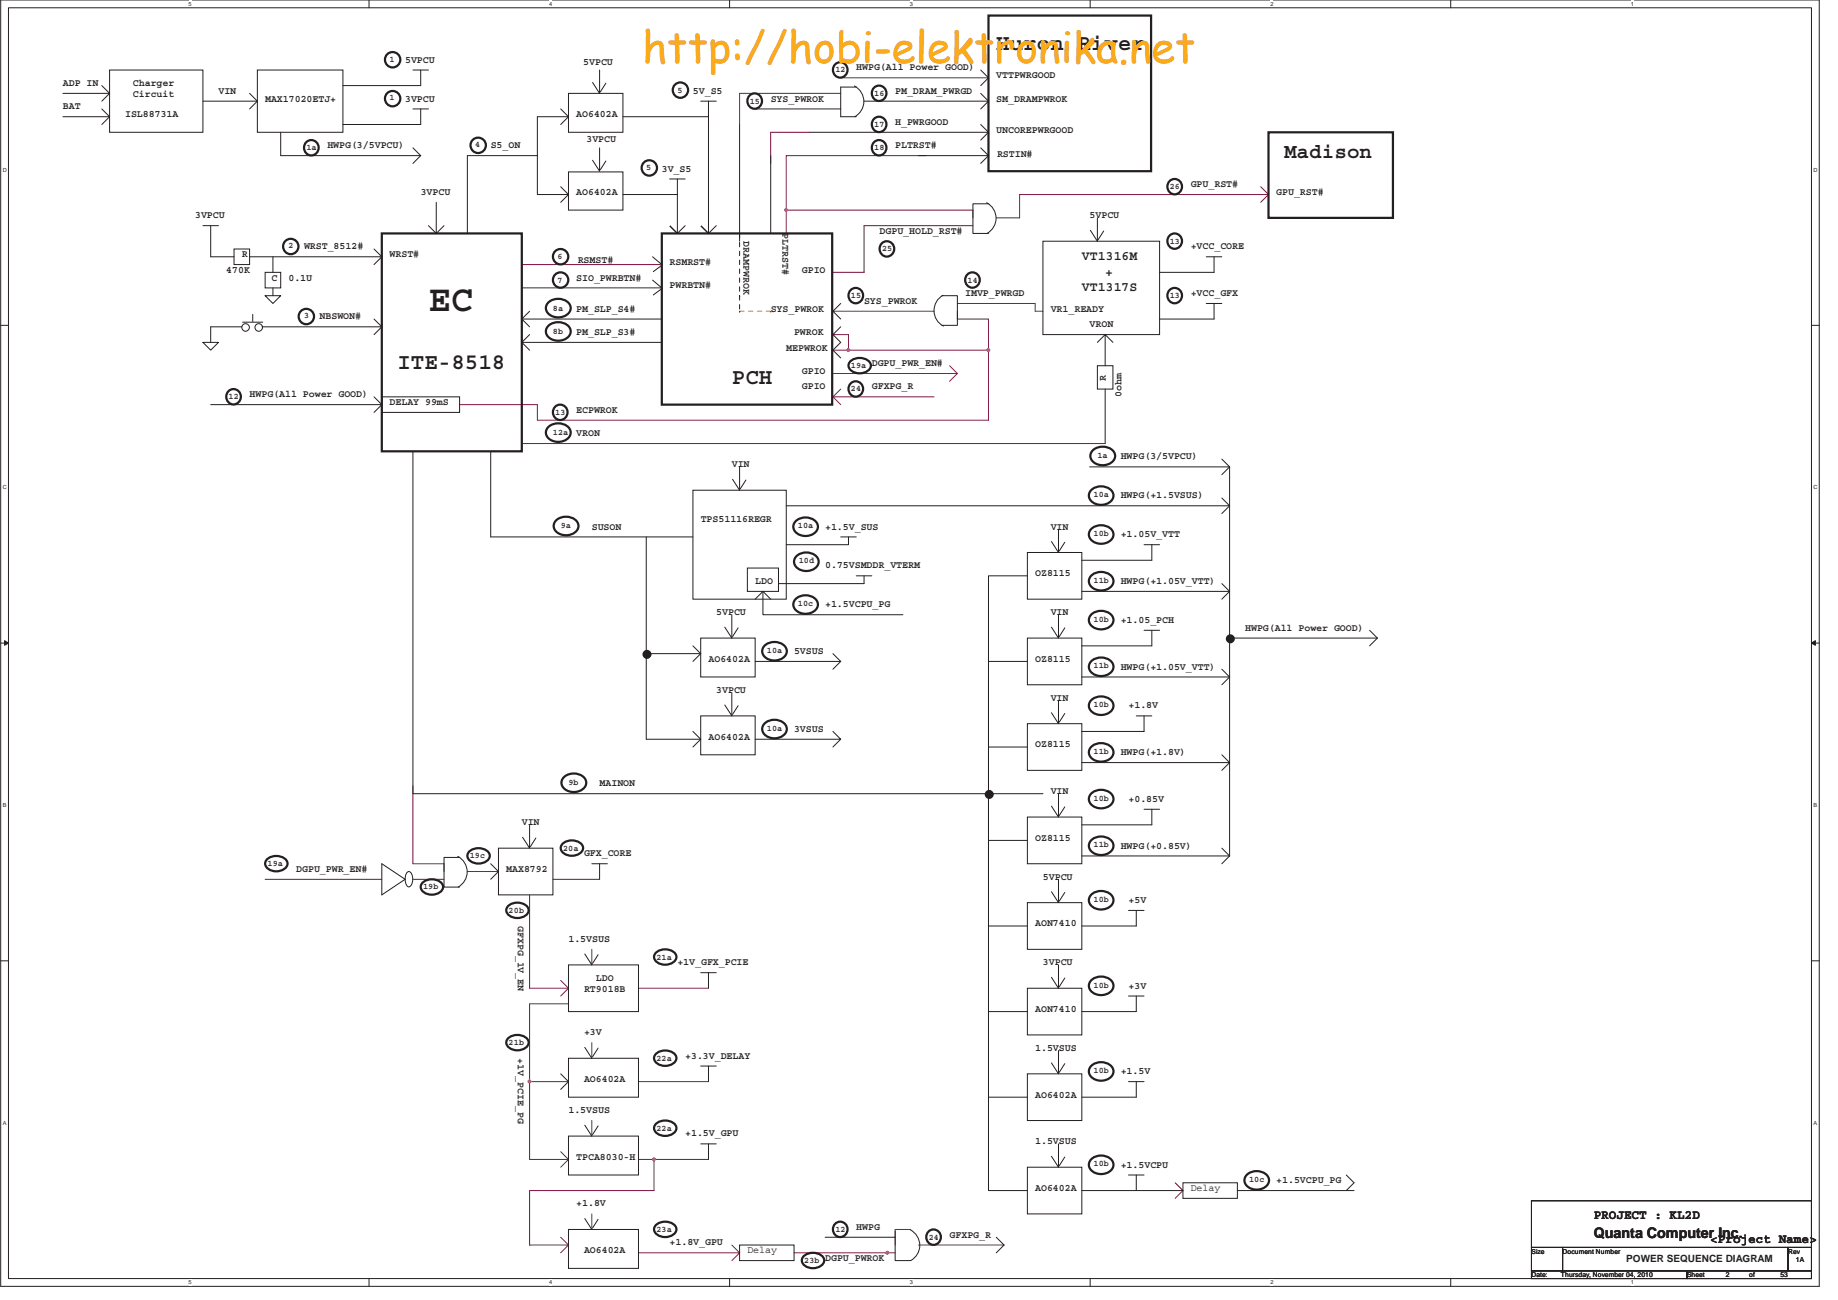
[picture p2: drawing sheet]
<svg xmlns="http://www.w3.org/2000/svg" width="420mm" height="297mm" viewBox="0 0 420 297" stroke-linecap="round" stroke-linejoin="round" font-family="sans-serif">
<path d="M.2 0h415.7v293.9h-415.7zM1.9 1.8h412.2v290.3h-412.2z" fill="none" stroke="#231f20" stroke-width=".23"/>
<g fill="#fff">
<path d="M43.1 .2h.7v1.4h-.7z"/>
<path d="M43.1 292.3h.7v1.4h-.7z"/>
</g>
<path d="M84.4 0v1.8M84.4 292.1v1.8" fill="none" stroke="#231f20" stroke-width=".23"/>
<g fill="#fff">
<path d="M125.5 .2h.7v1.4h-.7z"/>
<path d="M125.5 292.3h.7v1.4h-.7z"/>
</g>
<path d="M166.8 0v1.8M166.8 292.1v1.8" fill="none" stroke="#231f20" stroke-width=".23"/>
<g fill="#fff">
<path d="M208 .2h.6v1.4h-.6z"/>
<path d="M208 292.3h.6v1.4h-.6z"/>
</g>
<path d="M249.2 0v1.8M249.2 292.1v1.8" fill="none" stroke="#231f20" stroke-width=".23"/>
<g fill="#fff">
<path d="M290.4 .2h.7v1.4h-.7z"/>
<path d="M290.4 292.3h.7v1.4h-.7z"/>
</g>
<path d="M331.6 0v1.8M331.6 292.1v1.8" fill="none" stroke="#231f20" stroke-width=".23"/>
<g fill="#fff">
<path d="M372.8 .2h.7v1.4h-.7z"/>
<path d="M372.8 292.3h.7v1.4h-.7z"/>
<path d="M.6 38.1h.9v1.4h-.9z"/>
<path d="M414.6 38.1h.8v1.4h-.8z"/>
<path d="M.6 110.6h.9v1.4h-.9z"/>
<path d="M414.6 110.6h.8v1.4h-.8z"/>
</g>
<path d="M.2 74.3h1.7M414.1 74.3h1.8" fill="none" stroke="#231f20" stroke-width=".23"/>
<g fill="#fff">
<path d="M.6 183.2h.8v1.4h-.8z"/>
<path d="M414.6 183.2h.8v1.4h-.8z"/>
</g>
<path d="M.2 146.9h1.7M414.1 146.9h1.8" fill="none" stroke="#231f20" stroke-width=".23"/>
<path d="M1 146.4l.9 .5-.9 .5z" fill="#231f20"/>
<path d="M1 146.4l.9 .5-.9 .5z" fill="none" stroke="#231f20" stroke-width=".23"/>
<path d="M414.1 146.9l.9-.5v1z" fill="#231f20"/>
<path d="M414.1 146.9l.9-.5v1z" fill="none" stroke="#231f20" stroke-width=".23"/>
<g fill="#fff">
<path d="M.6 255.8h.8v1.4h-.8z"/>
<path d="M414.6 255.8h.8v1.4h-.8z"/>
</g>
<path d="M.2 219.5h1.7M414.1 219.5h1.8" fill="none" stroke="#231f20" stroke-width=".23"/>
<g fill="none" stroke="#7f1542" stroke-width=".23">
<path d="M192.2 17.8h33.8M169.1 21.3h23.1M176.2 30.2h8.9M119.3 65.8h32M119.3 60.5h32M190.4 76.5h3.6M226 80v16h-103.2v-3.5h-17.7M119.3 101.3h133.3M94.4 179.6v17.8h7.1v1.7M106.8 199.1h7.2M60.6 200.9h26.7M94.4 200.9h7.1"/>
<path d="M121.1 204.5v21.3h8.9M126.4 200.9h10.7M135.3 216.9v3.6M130 229.4h-8.9v17.7h8.9M135.3 238.3v3.5"/>
</g>
<circle cx="121" cy="247.1" r=".32" fill="#b8529f"/>
<circle cx="121" cy="247.1" r=".32" fill="none" stroke="#b8529f" stroke-width=".23"/>
<path d="M169.1 21.3v7.1M176.2 30.2v7.1M222.4 49.8v-1.8h-42.7v5.3M190.4 90.7h23.1M121.1 247.1v17.8h8.9M135.3 256v3.6M135.3 277.4v3.5M149.5 272h-28.4v12.5h8.9M146 286.3h23.1M204.6 280.9v3.6M210 284.5h19.5" fill="none" stroke="#7f1542" stroke-width=".23"/>
<circle cx="179.7" cy="48" r=".32" fill="#b8529f"/>
<circle cx="179.7" cy="48" r=".32" fill="none" stroke="#b8529f" stroke-width=".23"/>
<path d="M211.7 35.6h-32v12.4M222.4 51.6h-24.9v10.6h-7.1M227.7 49.8h5.4M194 80h32" fill="none" stroke="#7f1542" stroke-width=".23"/>
<circle cx="225.9" cy="80" r=".32" fill="#b8529f"/>
<circle cx="225.9" cy="80" r=".32" fill="none" stroke="#b8529f" stroke-width=".23"/>
<circle cx="193.9" cy="80" r=".32" fill="#b8529f"/>
<circle cx="193.9" cy="80" r=".32" fill="none" stroke="#b8529f" stroke-width=".23"/>
<path d="M190.4 71.1h23.1M194 76.5v3.5h-3.6M218.9 69.3h17.7v1.8h1.8M218.9 71.1v1.8h7.1v7.1M190.4 85.3h28.5M146 225.8h16M146 247.1h16M149.5 264.9h12.5" fill="none" stroke="#7f1542" stroke-width=".23"/>
<circle cx="149.5" cy="264.9" r=".32" fill="#b8529f"/>
<circle cx="149.5" cy="264.9" r=".32" fill="none" stroke="#b8529f" stroke-width=".23"/>
<path d="M290 44.4h-56.9v5.4M146 264.9h3.5v7.1M202.9 286.3h1.7" fill="none" stroke="#7f1542" stroke-width=".23"/>
<circle cx="202.8" cy="286.2" r=".32" fill="#b8529f"/>
<circle cx="202.8" cy="286.2" r=".32" fill="none" stroke="#b8529f" stroke-width=".23"/>
<path d="M288.2 42.7l1.8 1.7-1.8 1.8M192.2 88.9l-1.8 1.8 1.8 1.8M217.1 83.6l1.8 1.7-1.8 1.8M128.2 224l1.8 1.8-1.8 1.8M128.2 263.1l1.8 1.8-1.8 1.8M268.6 270.3l1.8 1.7-1.8 1.8M128.2 282.7l1.8 1.8-1.8 1.8M167.3 284.5l1.8 1.8-1.8 1.7M181.5 286.3h21.4M204.6 280.9h3.6" fill="none" stroke="#7f1542" stroke-width=".23"/>
<g fill="none" stroke="#231f20" stroke-width=".23">
<path d="M23.3 19.6l1.8 1.7M25.1 16h21.3v14.2h-21.3zM58.8 16h19.6v14.2h-19.6zM94.4 16h3.5M96.2 16v3.6h-17.8M137.1 16v5.3l-1.6-2.5M138.5 19l-1.3 2M195.3 19.6a4 4 0 0 1 .1 7.1M195.7 19.9h-3.5v6.8h3.5M224.2 16l1.8 1.8-1.8 1.8M14.4 26.7h10.7M14.4 21.3h10.7"/>
<path d="M23.3 24.9l1.8 1.8M25.1 26.7l-1.8 1.7M25.1 21.3l-1.8 1.8M46.4 23.1h12.4M57.1 21.3l1.7 1.8M58.8 23.1l-1.7 1.8M64.2 30.2v5.4h32M94.4 33.8l1.8 1.8M94.4 24.9h3.5M96.2 35.6l-1.8 1.7M96.2 24.9v3.5h-17.8M122.8 35.6h-16v17.7"/>
<path d="M128.2 24.9l1.8 1.8M130 26.7l-1.8 1.7M130 26.7h-7.2v17.7h7.2M130 39.3h12.4v8.7h-12.4zM130 21.3h12.4v8.9h-12.4zM137.1 33.8v5.3l-1.6-2.5M138.5 36.8l-1.3 2M142.4 26.7h19.6M160.2 23.1h3.5M162 23.1v30.2M169.1 28.4v26.7M172.6 24.9h19.6"/>
<path d="M176.2 35.6v17.7M185.1 30.2h40.9M197.5 23.1h28.5M210 35.6h16M224.2 33.8l1.8 1.8M224.2 28.4l1.8 1.8M224.2 21.3l1.8 1.8M226 35.6l-1.8 1.7M226 30.2l-1.8 1.8M226 23.1l-1.8 1.8M46.4 51.6h3.5M48.2 51.6v7.1h5.3"/>
<path d="M53.5 56.9h3.6v3.6h-3.6zM57.1 58.7h30.2M62.4 58.7v3.5M85.5 56.9l1.8 1.8M87.3 58.7l-1.8 1.8M99.7 46.2v7.1l-1.8-1.7M101.5 51.6l-1.8 1.7M128.2 42.7l1.8 1.7M130 44.4l-1.8 1.8M142.4 44.4h12.4M149.2 58.7l2.1 1.8M153.1 40.9h3.5"/>
<path d="M154.8 44.4v8.9l1.8-1.7M154.8 53.3l-1.7-1.7 1.7 1.7M154.8 40.9v3.5M162 53.3l-1.8-1.7 1.8 1.7M163.7 51.6l-1.7 1.7M225.5 46.3a4 4 0 0 1 .1 7M226 46.6h-3.6v6.7h3.6M238.4 55.1h26.7v21.4h-26.7zM250.9 49.8v5.3l-1.7-2.5M252.3 52.8l-1.3 2M275.7 58.7h3.6M277.5 58.7v3.5h-12.4"/>
<path d="M46.4 78.2h3.5l-1.7 1.8zM55.3 74.7h-7.1v3.5M55.4 73.6h4.7M57.8 71.8v1.6M59.9 74.7h27.4M60.6 62.2h3.6v3.6h-3.6zM60.6 67.6h3.6l-1.8 1.7zM62.4 65.8v1.8M85.5 72.9l1.8 1.8M87.3 74.7l-1.8 1.8M119.3 72.9l1.8 1.8M121.1 76.5l-1.8 1.7"/>
<path d="M121.1 71.1l-1.8 1.8h32M149.2 64l2.1 1.8M151.3 78.2h-32l1.8 1.8M151.3 60.6l-2 1.5M151.3 66l-2 1.4M192.2 69.3l-1.8 1.8 1.8 1.8M192.2 74.7l-1.8 1.8 1.8 1.7-1.8 1.8 1.8 1.8M215.3 67.6h3.6v6.7h-3.6M215.6 67.5a4 4 0 0 0 .1 7M252.6 76.5l-1.7 1.7M254.4 78.2l-1.8-1.7v7.1M275.7 69.3h3.6"/>
<path d="M277.5 69.3v3.6h-12.4M48.2 92.5h39.1M85.5 90.7l1.8 1.8M87.3 90.7h17.8v3.5h-17.8zM87.3 92.5l-1.8 1.7M250.9 83.6h3.5v5.3h-3.5zM252.6 88.9v12.4M94.4 103.1v78.3h144M112.2 103.1v19.6h46.2M158.4 112h21.3v24.9h-21.3zM169.1 106.7v5.3l-1.6-2.5M170.5 109.7l-1.3 2"/>
<path d="M179.7 115.6h101.4M249.1 106.7h32M279.3 104.9l1.8 1.8M279.3 113.8l1.8 1.8M281.1 106.7l-1.8 1.8M281.1 115.6l-1.8 1.7M281.1 106.7v88.9M147.7 122.7v46.2h12.5M170.8 129.8h7.2v5.3h-7.2zM174.4 135.1v5.4h32M174.4 135.1l-1.8 1.8M174.4 135.1l1.8 1.8"/>
<path d="M192.2 122.7h3.5M194 122.7v1.8h-14.3M195.7 131.6h3.6M197.5 131.6v1.7h-19.5M234.9 126.2h12.4v10.7h-12.4zM234.9 131.6h-8.9v140.4h8.9M242 120.9v5.3l-1.6-2.5M243.4 123.9l-1.3 2M247.3 135.1h33.8M261.5 124.5h3.6M263.3 124.5v3.5h-16M279.3 133.4l1.8 1.7"/>
<path d="M281.1 135.1l-1.8 1.8M147.7 149.4h12.5M158.4 147.6l1.8 1.8M160.2 145.8h12.4v8.9h-12.4zM160.2 149.4l-1.8 1.7M167.3 140.5v5.3l-1.6-2.5M167.3 158.2v5.4l-1.6-2.5M168.7 143.5l-1.2 2M172.6 151.1h19.6M190.4 149.4l1.8 1.7M192.2 151.1l-1.8 1.8M226 154.7v46.2"/>
<path d="M226 151.1h8.9M234.9 145.8h12.4v10.7h-12.4zM242 140.5v5.3l-1.6-2.5M243.4 143.5l-1.3 2M247.3 154.7h33.8M261.5 144h3.6M263.3 144v3.6h-16M279.3 152.9l1.8 1.8M281.1 154.7l-1.8 1.8M281.1 145.8h33.8M313.1 144l1.8 1.8M314.9 145.8l-1.8 1.8"/>
<path d="M158.4 167.1l1.8 1.8M160.2 163.6h12.4v8.9h-12.4zM160.2 168.9l-1.8 1.8M168.7 161.2l-1.2 2M190.4 167.1l1.8 1.8h-19.6M192.2 168.9l-1.8 1.8M226 170.7h8.9M234.9 165.4h12.4v10.6h-12.4zM242 160v5.4l-1.6-2.5M243.4 163l-1.3 2M247.3 174.2h33.8M259.7 163.6h3.6"/>
<path d="M261.5 163.6v3.5h-14.2M279.3 172.5l1.8 1.7M281.1 174.2l-1.8 1.8M87.3 197.4l5.3 3.5-5.3 3.6zM93.2 199.2l.3-.1a2.25 2.25 0 0 1 .2 3.5h-.2a2.12 2.12 0 0 1-.7-2.8zM104.6 195.7a4 4 0 0 1 .1 7M105.1 195.9h-3.6v6.8h3.6M112.2 197.4l1.8 1.7-1.8 1.8M114 193.8h12.4v10.7h-12.4zM121.1 188.5v5.3l-1.6-2.5M122.5 191.5l-1.3 2M135.3 197.4h3.5"/>
<path d="M137.1 197.4v3.5M226 192h8.9M234.9 186.7h12.4v10.7h-12.4zM242 181.4v5.3l-1.6-2.5M243.4 184.4l-1.3 2M247.3 195.6h33.8M261.5 184.9h3.6M263.3 184.9v3.6h-16M279.3 193.8l1.8 1.8M281.1 195.6l-1.8 1.8M133.7 218l1.6 2.5M136.7 218.1l-1.2 2"/>
<path d="M226 211.6h8.9M234.9 206.2h12.4v10.7h-12.4zM242 200.9v5.3l-1.6-2.4M243.4 203.9l-1.3 2M258 208h3.5M259.7 208v3.6h-12.4M130 220.5h16v10.6h-16zM133.7 239.3l1.6 2.5M136.7 239.5l-1.2 2M160.2 222.2h3.5M162 222.3v3.5M226 231.1h8.9"/>
<path d="M234.9 225.8h12.4v10.7h-12.4zM242 220.5v5.3l-1.6-2.5M243.4 223.5l-1.3 2M258 227.6h3.5M259.7 227.6v3.5h-12.4M128.2 245.4l1.8 1.7-1.8 1.8M130 241.8h16v8.9h-16zM130 259.6h16v8.9h-16zM133.7 257.1l1.6 2.5M136.7 257.3l-1.2 1.9M160.2 243.6h3.5M162 243.6v3.5"/>
<path d="M226 250.7h8.9M234.9 245.4h12.4v10.6h-12.4zM242 240v5.4l-1.6-2.5M243.4 243l-1.3 2M258 247.1h3.5M259.7 247.1v3.6h-12.4M133.7 278.4l1.6 2.5M136.7 278.6l-1.2 2M160.2 261.4h3.5M162 261.4v3.5M234.9 266.7h12.4v10.7h-12.4zM242 261.4v5.3l-1.6-2.5"/>
<path d="M243.4 264.4l-1.3 2M247.3 272h23.1M258 268.5h3.5M259.7 268.5v3.5M270.4 270.3h12.5v3.5h-12.5zM282.9 272h26.6M307.8 268.5l1.7 1.8-1.7 1.7M350.1 274.4h64v10.6h-64zM130 280.9h16v8.9h-16zM169.1 284.5h12.4v3.5h-12.4zM188.6 282.7h16M208.1 281a4 4 0 0 1 .1 7h-3.6v-6.7"/>
<path d="M227.7 282.7l1.8 1.8-1.8 1.8M350.1 285h7.1v5.4h-7.1zM350.1 290.4h35.5v1.7h-35.5zM357.2 285h51.6v5.4h-51.6zM385.6 290.4h28.5v1.7h-28.5zM408.8 285h5.3v5.4h-5.3z"/>
<circle cx="56.1" cy="74.8" r=".87"/>
<circle cx="59.2" cy="74.8" r=".87"/>
</g>
<g fill="none" stroke="#231f20" stroke-width=".51">
<path d="M226 3.6h37.1v35.5h-37.1zM290 30.2h28.4v19.6h-28.4zM87.3 53.3h32v49.8h-32zM151.3 53.3h38.9v39.2h-38.9zM125.4 69.1a3.3 3.3 0 0 1 5 .8 2.37 2.37 0 0 1-2.8 2.6 2.36 2.36 0 0 1-2.7-2.6zM125.4 74.4a3.3 3.3 0 0 1 5 .8 2.37 2.37 0 0 1-2.8 2.7 2.36 2.36 0 0 1-2.7-2.7zM125.4 97.5a3.3 3.3 0 0 1 5 .9 2.37 2.37 0 0 1-2.8 2.6 2.36 2.36 0 0 1-2.7-2.6zM194.3 82.6a3.1 3.1 0 0 1 4.7 .5 1.82 1.82 0 0 1-1.8 2.1 2.56 2.56 0 0 1-3.2-1.7zM127.2 118.9a3.3 3.3 0 0 1 5 .8 2.37 2.37 0 0 1-2.8 2.6 2.36 2.36 0 0 1-2.8-2.6zM182 119a3.2 3.2 0 0 1 4.9 .9 2.37 2.37 0 0 1-2.8 2.6 2.35 2.35 0 0 1-2.7-2.6zM249.5 111.9a3.2 3.2 0 0 1 5 .9 2.37 2.37 0 0 1-2.8 2.6 2.35 2.35 0 0 1-2.7-2.6zM249.9 102.9a3.3 3.3 0 0 1 4.9 .8 2.37 2.37 0 0 1-2.7 2.6 2.36 2.36 0 0 1-2.8-2.6z"/>
<path d="M182 136.8a3.2 3.2 0 0 1 4.9 .8 2.37 2.37 0 0 1-2.8 2.7 2.35 2.35 0 0 1-2.7-2.7zM182.1 127a3.2 3.2 0 0 1 5 .9 2.37 2.37 0 0 1-2.8 2.6 2.35 2.35 0 0 1-2.7-2.6zM249.5 131.5a3.2 3.2 0 0 1 5 .8 2.37 2.37 0 0 1-2.8 2.6 2.35 2.35 0 0 1-2.7-2.6zM249.5 120.8a3.2 3.2 0 0 1 5 .8 2.37 2.37 0 0 1-2.8 2.6 2.35 2.35 0 0 1-2.7-2.6zM174.8 147.5a3.2 3.2 0 0 1 5 .8 2.37 2.37 0 0 1-2.8 2.6 2.35 2.35 0 0 1-2.7-2.6zM249.5 159.9a3.2 3.2 0 0 1 5 .9 2.37 2.37 0 0 1-2.8 2.6 2.35 2.35 0 0 1-2.7-2.6zM249.5 151a3.2 3.2 0 0 1 5 .9 2.37 2.37 0 0 1-2.8 2.6 2.35 2.35 0 0 1-2.7-2.6zM249.5 140.4a3.2 3.2 0 0 1 5 .8 2.37 2.37 0 0 1-2.8 2.6 2.35 2.35 0 0 1-2.7-2.6zM129 177.5a3.3 3.3 0 0 1 4.9 .9 2.37 2.37 0 0 1-2.7 2.6 2.36 2.36 0 0 1-2.8-2.6zM174.8 165.3a3.2 3.2 0 0 1 5 .8 2.37 2.37 0 0 1-2.8 2.6 2.35 2.35 0 0 1-2.7-2.6zM249.5 170.6a3.2 3.2 0 0 1 5 .8 2.37 2.37 0 0 1-2.8 2.6 2.35 2.35 0 0 1-2.7-2.6zM61 196.4a3.1 3.1 0 0 1 4.6 .4 1.82 1.82 0 0 1-1.8 2.2 2.56 2.56 0 0 1-3.2-1.7z"/>
<path d="M107.2 194.7a3.1 3.1 0 0 1 4.7 .4 1.82 1.82 0 0 1-1.8 2.2 2.56 2.56 0 0 1-3.3-1.8zM128.5 192.9a3.1 3.1 0 0 1 4.7 .4 1.82 1.82 0 0 1-1.8 2.2 2.56 2.56 0 0 1-3.2-1.7zM249.5 191.9a3.2 3.2 0 0 1 5 .9 2.37 2.37 0 0 1-2.8 2.6 2.35 2.35 0 0 1-2.7-2.6zM249.5 181.3a3.2 3.2 0 0 1 5 .8 2.37 2.37 0 0 1-2.8 2.6 2.35 2.35 0 0 1-2.7-2.6zM96.5 201.8a3.1 3.1 0 0 1 4.7 .4 1.82 1.82 0 0 1-1.8 2.2 2.56 2.56 0 0 1-3.2-1.8zM116.1 207.1a3.1 3.1 0 0 1 4.7 .4 1.82 1.82 0 0 1-1.9 2.2 2.56 2.56 0 0 1-3.2-1.7zM149.9 217.8a3.1 3.1 0 0 1 4.6 .4 1.82 1.82 0 0 1-1.8 2.2 2.56 2.56 0 0 1-3.2-1.7zM249.5 204.4a3.2 3.2 0 0 1 5 .8 2.37 2.37 0 0 1-2.8 2.6 2.35 2.35 0 0 1-2.7-2.6zM116.1 237.3a3.1 3.1 0 0 1 4.7 .4 1.82 1.82 0 0 1-1.9 2.2 2.56 2.56 0 0 1-3.2-1.7zM249.5 223.9a3.2 3.2 0 0 1 5 .9 2.37 2.37 0 0 1-2.8 2.6 2.35 2.35 0 0 1-2.7-2.6zM149.9 256.9a3.1 3.1 0 0 1 4.6 .4 1.82 1.82 0 0 1-1.8 2.2 2.56 2.56 0 0 1-3.2-1.7zM149.9 240.9a3.1 3.1 0 0 1 4.6 .4 1.82 1.82 0 0 1-1.8 2.2 2.56 2.56 0 0 1-3.2-1.7z"/>
<path d="M249.5 243.5a3.2 3.2 0 0 1 5 .8 2.37 2.37 0 0 1-2.8 2.6 2.35 2.35 0 0 1-2.7-2.6zM149.9 280a3.1 3.1 0 0 1 4.6 .4 1.82 1.82 0 0 1-1.8 2.2 2.56 2.56 0 0 1-3.2-1.7zM249.5 264.8a3.2 3.2 0 0 1 5 .9 2.37 2.37 0 0 1-2.8 2.6 2.35 2.35 0 0 1-2.7-2.6zM285.1 268.4a3.2 3.2 0 0 1 4.9 .8 2.37 2.37 0 0 1-2.7 2.6 2.35 2.35 0 0 1-2.8-2.6zM183.6 287.1a3.1 3.1 0 0 1 4.7 .4 1.82 1.82 0 0 1-1.8 2.2 2.56 2.56 0 0 1-3.2-1.7z"/>
<circle cx="89.8" cy="13.6" r="1.76"/>
<circle cx="192" cy="16" r="1.72"/>
<circle cx="71.1" cy="33.8" r="1.72"/>
<circle cx="89.8" cy="22.5" r="1.76"/>
<circle cx="109.3" cy="33.2" r="1.76"/>
<circle cx="148.4" cy="38.4" r="1.76"/>
<circle cx="155.5" cy="20.6" r="1.76"/>
<circle cx="172.5" cy="23.1" r="1.72"/>
<circle cx="200.9" cy="21.3" r="1.72"/>
<circle cx="200.9" cy="28.4" r="1.72"/>
<circle cx="200.9" cy="33.8" r="1.72"/>
<circle cx="66.5" cy="56.3" r="1.76"/>
<circle cx="128.1" cy="58.6" r="1.76"/>
<circle cx="202.7" cy="56.9" r="1.72"/>
<circle cx="268.5" cy="55.1" r="1.72"/>
<circle cx="268.5" cy="42.6" r="1.72"/>
<circle cx="70" cy="72.3" r="1.76"/>
<circle cx="128.1" cy="64" r="1.76"/>
<circle cx="195.6" cy="67.5" r="1.72"/>
<circle cx="222.3" cy="64" r="1.72"/>
<circle cx="268.5" cy="67.5" r="1.72"/>
<circle cx="53.3" cy="90.7" r="1.72"/>
<circle cx="128" cy="94.2" r="1.72"/>
<circle cx="195.6" cy="88.9" r="1.72"/>
<circle cx="192" cy="280.9" r="1.72"/>
<circle cx="213.4" cy="282.7" r="1.72"/>
</g>
<path d="M169.1 53.3v14.3M169.1 67.6v3.5M169.1 71.1h.1M169.1 67.6h.1" fill="none" stroke="#231f20" stroke-width=".23" stroke-dasharray="1 1 1 1 1 1 1 1"/>
<path d="M169.1 71.1h7.1M176.2 71.1h.1" fill="none" stroke="#ec2426" stroke-width=".23" stroke-dasharray="1 1 1 1 1 1 1 1"/>
<g fill="none" stroke="#231f20" stroke-width="1.1">
<circle cx="147.9" cy="149.5" r=".51"/>
<circle cx="281.2" cy="146" r=".51"/>
<circle cx="226.1" cy="181.5" r=".51"/>
</g>
<circle cx="121" cy="247.1" r=".32" fill="#b8529f"/>
<circle cx="121" cy="247.1" r=".32" fill="none" stroke="#b8529f" stroke-width=".23"/>
<circle cx="179.7" cy="48" r=".32" fill="#b8529f"/>
<circle cx="179.7" cy="48" r=".32" fill="none" stroke="#b8529f" stroke-width=".23"/>
<circle cx="225.9" cy="80" r=".32" fill="#b8529f"/>
<circle cx="225.9" cy="80" r=".32" fill="none" stroke="#b8529f" stroke-width=".23"/>
<circle cx="193.9" cy="80" r=".32" fill="#b8529f"/>
<circle cx="193.9" cy="80" r=".32" fill="none" stroke="#b8529f" stroke-width=".23"/>
<circle cx="149.5" cy="264.9" r=".32" fill="#b8529f"/>
<circle cx="149.5" cy="264.9" r=".32" fill="none" stroke="#b8529f" stroke-width=".23"/>
<circle cx="202.8" cy="286.2" r=".32" fill="#b8529f"/>
<circle cx="202.8" cy="286.2" r=".32" fill="none" stroke="#b8529f" stroke-width=".23"/>
<text font-size="9.9" fill="#fbaa19" x="146.8" y="14.4">http://hobi-elektronika.net</text>
<text font-size="8.5" fill="#231f20" x="97.9" y="71.1">EC</text>
<g font-size="5.1" fill="#231f20">
<text x="227.7" y="11.4">Huron River</text>
<text x="90.8" y="84.3">ITE-8518</text>
<text x="167.3" y="87.8">PCH</text>
</g>
<text font-size="4.8" fill="#231f20" x="293.5" y="36">Madison</text>
<text font-size="3.3" fill="#231f20" x="364.3" y="282.8">Quanta Computer Inc.</text>
<g font-size="3" fill="#231f20">
<text x="247.3" y="59.4">VT1316M</text>
<text x="252.6" y="62.9">+</text>
<text x="247.3" y="66.5">VT1317S</text>
<text x="364.3" y="278.6">PROJECT : KL2D</text>
<text x="391" y="284">&lt;Project Name&gt;</text>
</g>
<g font-size="2.3" fill="#231f20">
<text x="92.6" y="14.3">5VPCU</text>
<text x="133.3" y="14.9">5VPCU</text>
<text x="195.7" y="16.1">HWPG(All Power GOOD)</text>
<text x="227.7" y="17.9">VTTPWRGOOD</text>
<text x="14.4" y="19.6">ADP IN</text>
<text x="30.4" y="19.6">Charger</text>
<text x="30.4" y="22.2">Circuit</text>
<text x="49.9" y="21.4">VIN</text>
<text x="60.6" y="23.2">MAX17020ETJ+</text>
<text x="92.6" y="23.2">3VPCU</text>
<text x="158.4" y="21.4">5V_S5</text>
<text x="176.2" y="23.2">SYS_PWROK</text>
<text x="204.6" y="21.4">PM_DRAM_PWRGD</text>
<text x="227.7" y="23.2">SM_DRAMPWROK</text>
<text x="14.4" y="25">BAT</text>
<text x="28.6" y="26.8">ISL88731A</text>
<text x="131.7" y="26.8">AO6402A</text>
<text x="204.6" y="28.5">H_PWRGOOD</text>
<text x="74.8" y="33.9">HWPG(3/5VPCU)</text>
<text x="112.2" y="33.9">S5_ON</text>
<text x="134.1" y="32.4">3VPCU</text>
<text x="204.6" y="33.9">PLTRST#</text>
<text x="227.7" y="30.3">UNCOREPWRGOOD</text>
<text x="227.9" y="35.8">RSTIN#</text>
<text x="151.3" y="39.2">3V_S5</text>
<text x="96.2" y="44.5">3VPCU</text>
<text x="131.7" y="44.5">AO6402A</text>
<text x="272.2" y="42.8">GPU_RST#</text>
<text x="291.7" y="44.5">GPU_RST#</text>
<text x="44.6" y="49.9">3VPCU</text>
<text x="178.8" y="53.3" transform="rotate(90 178.8 53.3)">PLTRST#</text>
<text x="201.1" y="53.4">DGPU_HOLD_RST#</text>
<text x="249.1" y="49.9">5VPCU</text>
<text x="55.3" y="58.8">R</text>
<text x="69.5" y="57">WRST_8512#</text>
<text x="89.1" y="58.8">WRST#</text>
<text x="170" y="55.1" transform="rotate(90 170 55.1)">DRAMPWROK</text>
<text x="272.2" y="57">+VCC_CORE</text>
<text x="51.7" y="62.3">470K</text>
<text x="62.1" y="64.3">C</text>
<text x="65.9" y="64.1">0.1U</text>
<text x="131.7" y="64.1">SIO_PWRBTN#</text>
<text x="132.1" y="60.1">RSMST#</text>
<text x="153.1" y="60.5">RSMRST#</text>
<text x="153.1" y="65.9">PWRBTN#</text>
<text x="183.3" y="62.3">GPIO</text>
<text x="131.7" y="71.2">PM_SLP_S4#</text>
<text x="176.2" y="71.2">SYS_PWROK</text>
<text x="197.5" y="69.4">SYS_PWROK</text>
<text x="220.6" y="67.6">IMVP_PWRGD</text>
<text x="240.2" y="71.2">VR1_READY</text>
<text x="272.2" y="67.6">+VCC_GFX</text>
<text x="73.1" y="73">NBSWON#</text>
<text x="131.7" y="76.5">PM_SLP_S3#</text>
<text x="181.5" y="76.5">PWROK</text>
<text x="249.1" y="74.8">VRON</text>
<text x="179.7" y="80.1">MEPWROK</text>
<text x="199.3" y="83.7">DGPU_PWR_EN#</text>
<text x="183.3" y="85.4">GPIO</text>
<text x="183.3" y="89">GPIO</text>
<text x="199.3" y="89">GFXPG_R</text>
<text x="252.8" y="87.1" transform="rotate(-90 252.8 87.1)">R</text>
<text x="57.1" y="90.8">HWPG(All Power GOOD)</text>
<text x="89.1" y="92.5">DELAY 99mS</text>
<text x="131.7" y="94.3">ECPWROK</text>
<text x="256.4" y="90.7" transform="rotate(-90 256.4 90.7)">0ohm</text>
<text x="131.7" y="99.7">VRON</text>
<text x="167.3" y="106.8">VIN</text>
<text x="256.2" y="105">HWPG(3/5VPCU)</text>
<text x="256.2" y="113.9">HWPG(+1.5VSUS)</text>
<text x="160.2" y="119.2">TPS51116REGR</text>
<text x="135.3" y="121">SUSON</text>
<text x="188.6" y="121">+1.5V_SUS</text>
<text x="240.2" y="121">VIN</text>
<text x="256.2" y="122.8">+1.05V_VTT</text>
<text x="188.6" y="129.9">0.75VSMDDR_VTERM</text>
<text x="236.6" y="131.7">OZ8115</text>
<text x="172.6" y="133.4">LDO</text>
<text x="256.2" y="133.4">HWPG(+1.05V_VTT)</text>
<text x="163.7" y="140.5">5VPCU</text>
<text x="188.6" y="138.8">+1.5VCPU_PG</text>
<text x="240.2" y="140.5">VIN</text>
<text x="256.2" y="142.3">+1.05_PCH</text>
<text x="181.5" y="149.4">5VSUS</text>
<text x="284.6" y="144.1">HWPG(All Power GOOD)</text>
<text x="162" y="151.2">AO6402A</text>
<text x="236.6" y="151.2">OZ8115</text>
<text x="256.2" y="153">HWPG(+1.05V_VTT)</text>
<text x="163.7" y="158.3">3VPCU</text>
<text x="240.2" y="160.1">VIN</text>
<text x="258" y="161.9">+1.8V</text>
<text x="181.5" y="167.2">3VSUS</text>
<text x="162" y="169">AO6402A</text>
<text x="236.6" y="170.8">OZ8115</text>
<text x="256.2" y="172.6">HWPG(+1.8V)</text>
<text x="137.1" y="179.7">MAINON</text>
<text x="240.2" y="181.4">VIN</text>
<text x="258" y="183.2">+0.85V</text>
<text x="119.3" y="188.6">VIN</text>
<text x="133.5" y="195.7">GFX_CORE</text>
<text x="236.6" y="192.1">OZ8115</text>
<text x="256.2" y="193.9">HWPG(+0.85V)</text>
<text x="67.7" y="199.2">DGPU_PWR_EN#</text>
<text x="115.7" y="199.2">MAX8792</text>
<text x="238.4" y="201">5VPCU</text>
<text x="258" y="206.3">+5V</text>
<text x="118.4" y="211.6" transform="rotate(90 118.4 211.6)">GFXPG_1V_EN</text>
<text x="130" y="215.2">1.5VSUS</text>
<text x="236.6" y="211.7">AON7410</text>
<text x="154.8" y="220.6">+1V_GFX_PCIE</text>
<text x="238.4" y="220.6">3VPCU</text>
<text x="133.5" y="226.7">RT9018B</text>
<text x="136.2" y="224.1">LDO</text>
<text x="258" y="225.9">+3V</text>
<text x="236.6" y="231.2">AON7410</text>
<text x="133.5" y="236.6">+3V</text>
<text x="118.4" y="241.8" transform="rotate(90 118.4 241.8)">+1V_PCIE_PG</text>
<text x="156.6" y="241.9">+3.3V_DELAY</text>
<text x="236.6" y="240.1">1.5VSUS</text>
<text x="256.2" y="245.4">+1.5V</text>
<text x="133.5" y="247.2">AO6402A</text>
<text x="236.6" y="250.8">AO6402A</text>
<text x="130" y="254.3">1.5VSUS</text>
<text x="156.6" y="259.7">+1.5V_GPU</text>
<text x="236.6" y="261.5">1.5VSUS</text>
<text x="131.7" y="265">TPCA8030-H</text>
<text x="256.2" y="266.8">+1.5VCPU</text>
<text x="131.7" y="275.7">+1.8V</text>
<text x="236.6" y="272.1">AO6402A</text>
<text x="272.2" y="272.1">Delay</text>
<text x="291.7" y="270.3">+1.5VCPU_PG</text>
<text x="195.7" y="281">HWPG</text>
<text x="133.5" y="286.3">AO6402A</text>
<text x="153.1" y="284.6">+1.8V_GPU</text>
<text x="170.8" y="286.3">Delay</text>
<text x="217.1" y="282.8">GFXPG_R</text>
<text x="188.6" y="288.1">DGPU_PWROK</text>
<text x="371.8" y="288.4">POWER SEQUENCE DIAGRAM</text>
</g>
<g font-size="1.9" fill="#231f20">
<text x="89.1" y="14.1">1</text>
<text x="191" y="16.6">12</text>
<text x="89.1" y="22.9">1</text>
<text x="154.8" y="21.2">5</text>
<text x="171.4" y="23.7">15</text>
<text x="199.8" y="21.9">16</text>
<text x="199.8" y="29">17</text>
<text x="70.1" y="34.3">1a</text>
<text x="108.6" y="33.6">4</text>
<text x="199.8" y="34.3">18</text>
<text x="147.7" y="38.9">5</text>
<text x="267.4" y="43.2">26</text>
<text x="65.9" y="56.7">2</text>
<text x="127.5" y="59.2">6</text>
<text x="201.6" y="57.4">25</text>
<text x="267.4" y="55.7">13</text>
<text x="127.5" y="64.6">7</text>
<text x="221.2" y="64.6">14</text>
<text x="126.4" y="71">8a</text>
<text x="194.5" y="68.1">15</text>
<text x="267.4" y="68.1">13</text>
<text x="69.5" y="72.7">3</text>
<text x="126.4" y="76.3">8b</text>
<text x="194.5" y="89.5">24</text>
<text x="194.5" y="84.1">19a</text>
<text x="52.3" y="91.2">12</text>
<text x="126.9" y="94.8">13</text>
<text x="126.4" y="99.4">12a</text>
<text x="250.9" y="104.7">1a</text>
<text x="250" y="113.6">10a</text>
<text x="128.2" y="120.7">9a</text>
<text x="182.4" y="120.7">10a</text>
<text x="250" y="122.5">10b</text>
<text x="182.6" y="128.7">10d</text>
<text x="250" y="133.2">11b</text>
<text x="182.4" y="138.5">10c</text>
<text x="250" y="142.1">10b</text>
<text x="175.3" y="149.2">10a</text>
<text x="250" y="152.7">11b</text>
<text x="250" y="161.6">10b</text>
<text x="175.3" y="167">10a</text>
<text x="250" y="172.3">11b</text>
<text x="130" y="179.4">9b</text>
<text x="250" y="183">10b</text>
<text x="61.2" y="197.9">19a</text>
<text x="107.4" y="196.1">19c</text>
<text x="128.7" y="194.4">20a</text>
<text x="250" y="193.6">11b</text>
<text x="96.7" y="203.2">19b</text>
<text x="116.3" y="208.6">20b</text>
<text x="250" y="206.1">10b</text>
<text x="150.1" y="219.2">21a</text>
<text x="250" y="225.6">10b</text>
<text x="116.3" y="238.8">21b</text>
<text x="150.1" y="242.4">22a</text>
<text x="250" y="245.2">10b</text>
<text x="150.1" y="258.4">22a</text>
<text x="250" y="266.5">10b</text>
<text x="285.5" y="270.1">10c</text>
<text x="150.1" y="281.5">23a</text>
<text x="191" y="281.5">12</text>
<text x="212.3" y="283.3">24</text>
<text x="183.8" y="288.6">23b</text>
</g>
<g font-size="1.6" fill="#231f20">
<text x="350.1" y="286.5">Size</text>
<text x="357.2" y="286.5">Document Number</text>
<text x="408.8" y="286.5">Rev</text>
<text x="350.1" y="291.8">Date:</text>
<text x="356.8" y="291.8">Thursday, November 04, 2010</text>
<text x="385.6" y="291.8">Sheet</text>
<text x="394.5" y="291.8">2</text>
<text x="399.9" y="291.8">of</text>
<text x="407" y="291.8">53</text>
<text x="410.5" y="288.2">1A</text>
</g>
<g font-size="1.3" fill="#231f20">
<text x="43.1" y="1.3">5</text>
<text x="125.5" y="1.3">4</text>
<text x="208" y="1.3">3</text>
<text x="290.4" y="1.3">2</text>
<text x="372.8" y="1.3">1</text>
<text x=".6" y="39.2">D</text>
<text x="414.6" y="39.2">D</text>
<text x=".6" y="111.8">C</text>
<text x="414.6" y="111.8">C</text>
<text x=".6" y="184.4">B</text>
<text x="414.6" y="184.4">B</text>
<text x=".6" y="257">A</text>
<text x="414.6" y="257">A</text>
<text x="43.1" y="293.5">5</text>
<text x="125.5" y="293.5">4</text>
<text x="208" y="293.5">3</text>
<text x="290.4" y="293.5">2</text>
<text x="372.8" y="293.5">1</text>
</g>
</svg>
